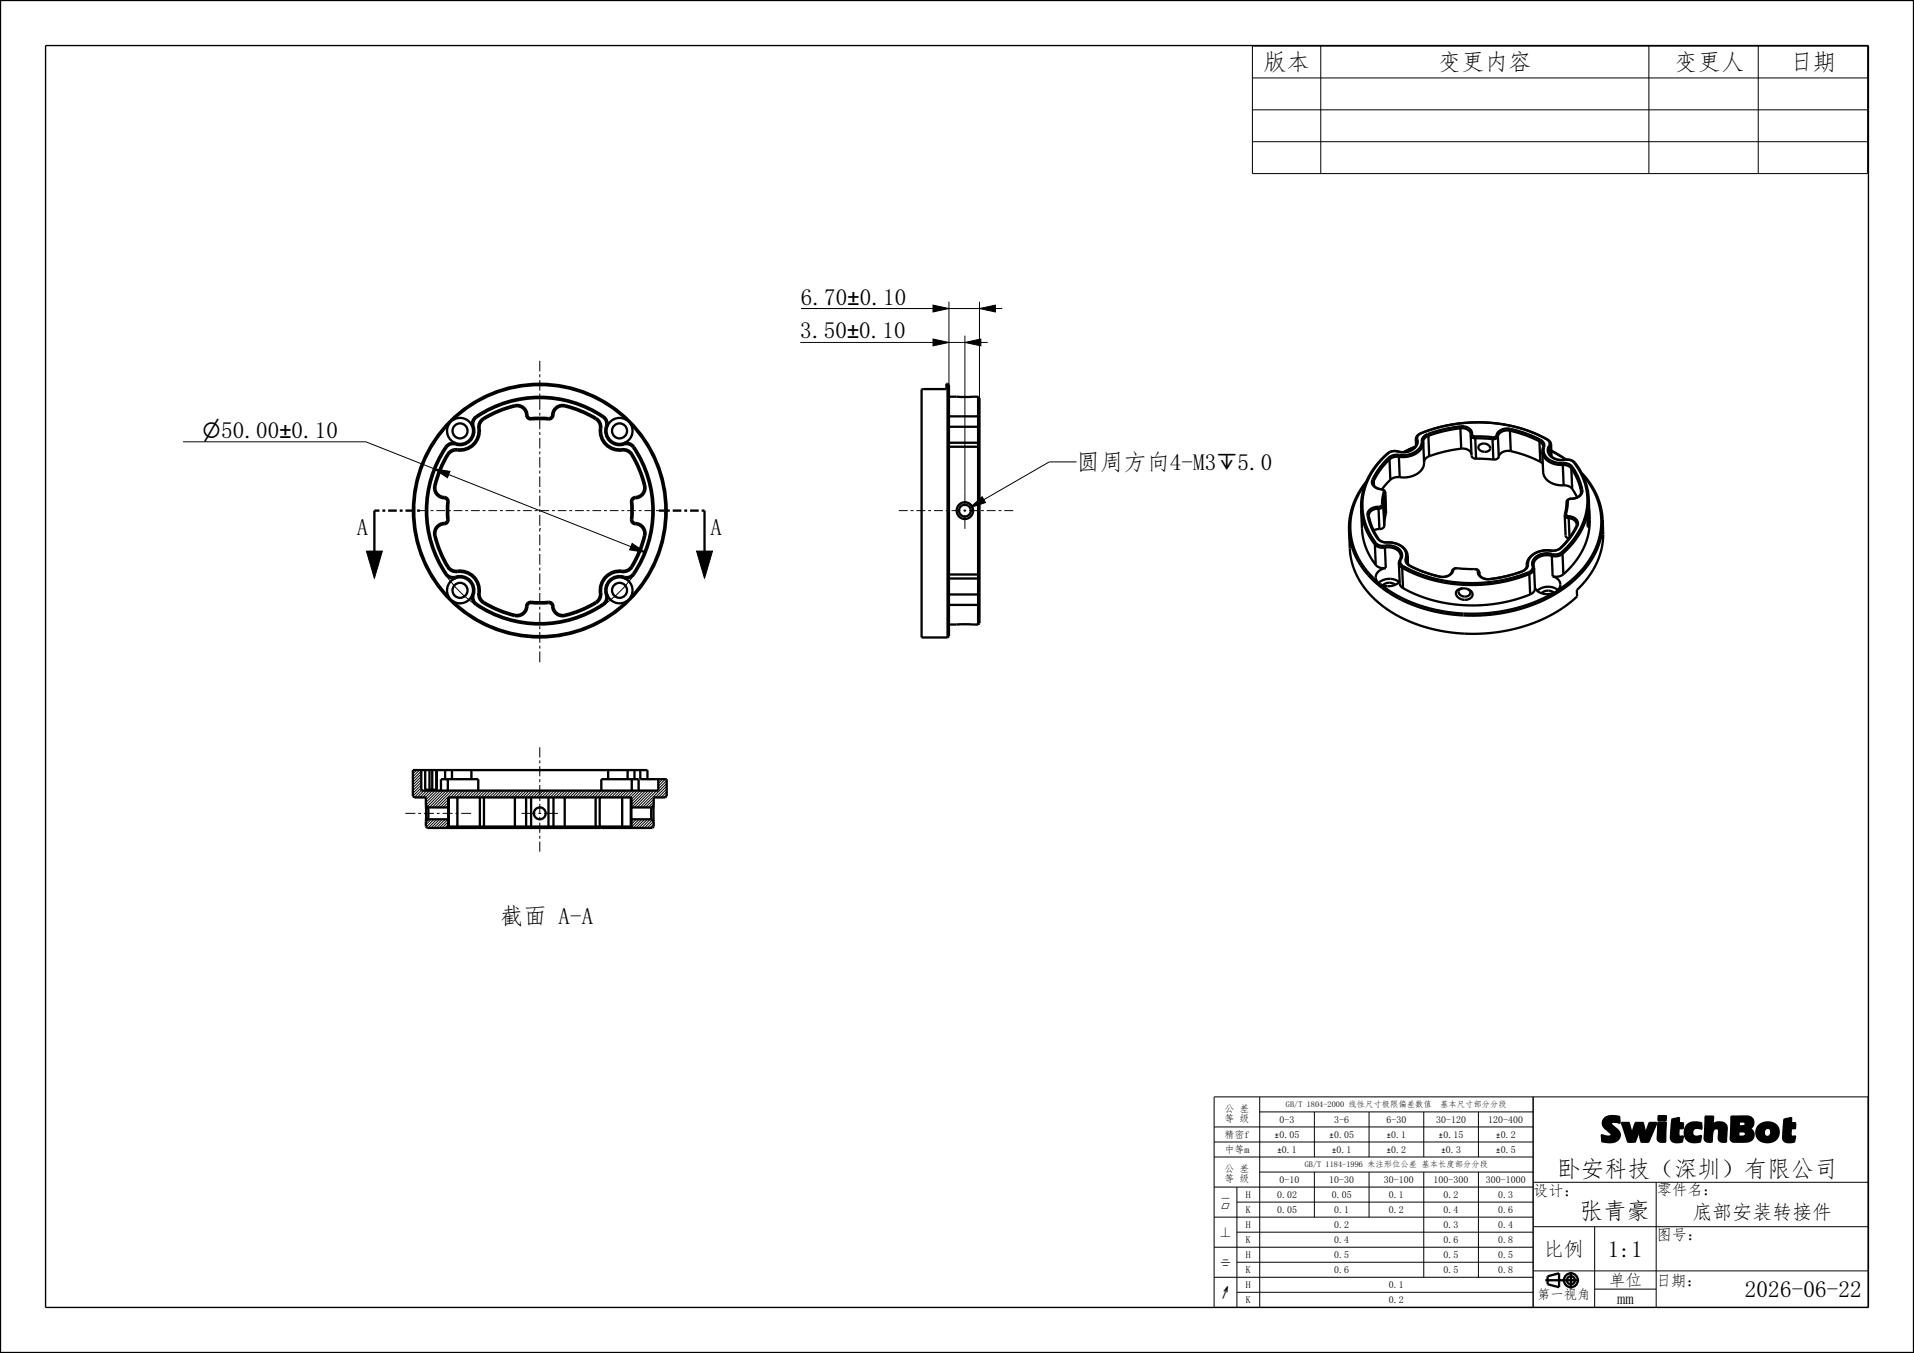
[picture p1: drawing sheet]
<svg xmlns="http://www.w3.org/2000/svg" width="420mm" height="297mm" viewBox="0 0 420 297" stroke-linecap="round" stroke-linejoin="round" font-family="sans-serif">
<g fill="#000">
<path d="M204.7 74.4l3.5 .8-3.5 .7zM204.7 67l3.5 .7-3.5 .8zM211.7 75.2l3.5-.8v1.5zM214.9 67.7l3.5-.7v1.5zM95.2 102.9l3.5 .6-.5 1.4zM212.9 111.4l2.6-2.4 .8 1.3zM80.4 121h3.5l-1.7 6zM138.7 119.3l3 2-3.5-.6zM152.8 121h3.5l-1.7 6zM351.5 249.2l.6 .2-.6 .1zM351.5 249.5l.6-.1 .6 .1-1.2 .1zM351.5 249.6h3.9l-.1 .2-3.7 .1z"/>
<path d="M351.7 246.7l1.8-.1v.2l-1.7 .1zM351.7 246.5l2.1-.2-.3 .3-1.8 .1zM351.8 246.9l1.7-.1 .1 .1-1.7 .2zM351.9 247.1l1.7-.2 .2 .3-1.9 .1zM352.5 245.3a4.3 4.3 0 0 1 2.8-.2zM351.7 246.3l2.5-.1-2.5 .3zM351.9 247.3l1.9-.1 .5 .3-2 .2zM352.3 250.6h2l-1 .1zM354.2 246.2h1.2v.2zM352.3 247.7l2-.2 .3 .3-2 .2zM351.6 250.5l3.2-.2-.5 .3h-2zM352.6 248l2-.2 .3 .2-1.5 .7z"/>
<path d="M351.6 249.9l3.7-.1-.5 .5-3.2 .2zM352.1 245.6l.4-.3 2.8-.1v.3zM353.4 248.7l1.5-.7 .5 .8v.8l-2.3-.1 .5-.2 .1-.3zM352.1 245.6l3.2-.1v.2l-3.4 .1zM351.9 245.8l3.4-.1 .1 .2-3.6 .2zM351.8 246.1l3.6-.2v.3l-3.7 .1zM355.9 246.5h.5zM355.9 246.5h1.5zM356.7 246.5h.7zM355.9 246.5h1.5l.6 2.1-1.3 .3zM357.3 250.6h.8zM356.7 248.9l1.3-.3 .1 .3h1.3l-.6 1.7h-1.5z"/>
<path d="M358.9 246.5h.5zM358.1 248.8l1.5-.5-.2 .6zM358.9 246.5h1.6l-2.2 1.7zM359.9 246.5h.6zM358.3 248.2l2.2-1.7 .5 2.3h-1.2l-.2-.5-1.5 .5zM360.2 250.6h.7zM360.2 250.6h1.5zM359.8 248.8h1.3zM359.8 248.9l1.3-.1 .9 1.2-.3 .6h-1.5zM362 246.5h.4zM362 246.5h1.4l-2.1 2zM362.8 246.5h.6z"/>
<path d="M361.3 248.5l2.1-2-1.4 3.5-.9-1.2zM363.9 246.5h.4zM364 245h.5zM364 246h.5zM363.9 246.5h.7zM364 246h.8zM363.9 246.5h.8zM364 245h.8zM364.4 250.6h1zM364.3 250.6h1.1zM363.9 247.9l1.6-.2-.1 2.9h-1.1l-.5-.4zM363.9 246.5h1.7l-1.7 .2z"/>
<path d="M363.9 245.9l1.6-.1v.2zM364 245l1.6 .1zM363.9 245.7h1.6l-1.6 .2zM363.9 246.7l1.7-.2-.1 1.2-1.6 .2zM364 245.2h1.6l-.1 .5h-1.6zM364 245.2l1.6-.1zM363.9 245.1h1.7zM366.8 247.7h1.6l-.1 1.5-1.6 .3zM366.9 246.5l1.5-.2v.2zM366.8 247.7h1.6zM368.2 245.5l.2-.1zM368.2 245.5h.2z"/>
<path d="M366.9 245.7l1.5-.2v.8l-1.5 .2zM366.9 246.6h1.5l-1.6 1.1zM366.7 249.5l1.6-.3 .4 .3zM367.2 250.6h1.9l-.9 .1zM369 249.5h.2zM366.8 247.7l1.6-1.1h.9l-.1 1.1zM368.9 249.5h.4zM366.7 249.7l2.6-.2-.2 1.1h-1.9l-.4-.4zM369.7 248.6l1.6-.3v.4l-1.6 .3zM369.7 249l1.6-.3 .1 .3-1.6 .3zM369.7 248.1l1.8-.2-.2 .4-1.6 .3zM369.8 249.3l1.6-.3 .2 .3-1.7 .3z"/>
<path d="M369.8 247.9l2-.2-.3 .2-1.8 .2zM371.5 246.4h1zM369.9 247.6l3.4-.2 .1 .3-1.1-.1-2.5 .3zM370.9 246.6l.6-.2 1.8 .1zM371 250.6h2l-1.2 .1zM370 249.9l3.2-.2-.2 .9h-2l-.7-.3zM372.9 249.4h.3zM369.9 249.6l1.7-.3 .6 .2 1-.1v.3l-3.2 .2zM370.6 246.7l.3-.1h2.4zM370.4 246.9l.2-.2 2.7-.1v.1zM370.4 246.9l2.9-.2v.2l-3.1 .2zM370.2 247.1l3.1-.2v.2l-3.3 .2z"/>
<path d="M370 247.3l3.3-.2v.3l-3.4 .2zM374.3 245.1h.5zM374.3 245.1h.8zM374.8 250.6h.8zM374.7 250.6h.9zM374.1 249.6l1.6-.5-.1 1.5h-.9a.8 .8 0 0 1-.6-1zM374.1 248.8l2.1-1.1a1.46 1.46 0 0 0-.5 1.4l-1.6 .5zM374.2 246.4l1.6-.3v.4l-1.6 .5zM374.3 245.1h1.6zM374.3 245.1h1.6l-.1 1-1.6 .3zM374.2 247.7h2.5l-2.6 1.1zM374.2 247.7l4.6-.6 .1 .5v.3l-1.7 .1-.4-.3z"/>
<path d="M374.2 247l1.6-.5v.4a2.06 2.06 0 0 1 3 .2l-4.6 .6zM377.9 250.6h.8zM377.8 250.6h.9zM377.7 250.6h1.1zM377.2 248l1.7-.1-.1 2.7h-1.1l-.4-.4zM380 245.1h.5zM380 245.1h.8zM379.9 248.6l1.6-.3-.1 1.2-1.6 .1zM379.9 248.6l3.9-.8 .6 .3 .3 .5h-1.6l-.3-.2-.4-.1zM379.9 246.5l1.7-.3-.1 1-1.6 .1zM381.6 246.2l3-.4 .1 .9-.2 .6h-2.4l.3-.1a.56 .56 0 0 0 .7-.5 .56 .56 0 0 0-.8-.5zM379.9 247.3h4.6l-4.6 .5z"/>
<path d="M379.8 249.6l1.6-.1 3.3 .1-4.9 .2zM380 245.1l3.9 .1-4 .1zM379.9 247.8l4.5-.4-.6 .4-3.9 .8zM380 250.4h4a7.9 7.9 0 0 1-3.5 .2zM379.9 245.3l4-.1 .3 .1-4.3 .2zM379.9 245.5l4.3-.2 .2 .2-4.5 .1zM379.9 245.6l4.5-.1 .2 .3-4.7 .7zM379.8 249.8l4.9-.2-.7 .8h-4zM383.1 248.6h1.6v1l-2.4-.1a.64 .64 0 0 0 .7-.2 .64 .64 0 0 0 .1-.7zM385.4 249l1.6-.4 .1 .4-1.6 .3zM385.4 248.4l1.7-.3-.1 .5-1.6 .4zM385.5 249.3l1.6-.3 .2 .3-1.7 .2z"/>
<path d="M385.5 248.1l1.8-.3-.2 .3-1.7 .3zM385.6 249.5l1.7-.2 .2 .2-1.8 .2zM385.6 247.8l2.2-.2-2.3 .5zM386.9 246.6l.8-.2 1 .1zM385.7 249.7l4.5-.4-.5 .7-.8 .6h-2.1l-.5-.3zM387.2 250.7l1.5-.1zM386.8 250.6h2.1zM386.1 247l.8-.4 1.8-.1a2.05 2.05 0 0 1 1.5 2.8l-2.3 .3a1.02 1.02 0 0 0 .8-1.1 1.02 1.02 0 0 0-.9-.9l-2.2 .2zM391.4 247.7h1.6l-.1 1.5-1.6 .3zM391.5 246.5l1.5-.2v.2zM391.4 247.7h1.6zM392.8 245.5l.2-.1z"/>
<path d="M392.8 245.5h.2zM391.6 245.7l1.4-.2v.8l-1.5 .2zM391.5 246.6h1.6l-1.7 1.1zM391.3 249.5l1.6-.3 .4 .3zM391.8 250.6h1.9l-.9 .1zM393.6 249.5h.3zM391.4 247.7l1.7-1.1h.8v1.1zM393.5 249.5h.4zM391.3 249.7l2.6-.2-.2 1.1h-1.9l-.4-.4z"/>
</g>
<g fill="none" stroke="#000" stroke-width=".22">
<path d="M274.8 10.1h135v28h-135zM274.8 17.1h135M289.8 10.1v28M361.8 10.1v28M385.8 10.1v28M274.8 24.1h135M274.8 31.1h135M118.4 79.2v2.3M175.6 75.2h29.1M175.8 67.7h28.9M204.7 74.4l3.5 .8-3.5 .7zM204.7 67l3.5 .7-3.5 .8z"/>
<path d="M208.2 66.2v18.3M208.2 75.2h3.5M208.2 67.7h6.7M211.7 75.2l3.5-.8v1.5zM211.7 73.7v37.4M214.9 67.7l3.5-.7v1.5zM214.9 66.2v21.2M215.2 75.2h1.5M218.4 67.7h1.5M40.2 97h40.1l14.9 5.9M118.4 82.2v.6M118.4 83.4v2.3"/>
<path d="M118.4 86.4v.6M118.4 87.7v2.3M118.4 90.6v.6M118.4 91.9v2.3M118.4 94.8v.7M118.4 96.1v2.3M118.4 99.1v.6M95.2 102.9l3.5 .6-.5 1.4zM98.5 104.2l39.9 15.8M118.4 116.1h.1M118.4 100.3v2.4M118.4 103.3v.6"/>
<path d="M118.4 104.6v2.3M118.4 107.5v.7M118.4 108.8v2.3M118.4 111.8v.6M118.4 113v2.4M118.4 116.1v.6M118.4 117.3v2.4M138.7 119.3l3 2-3.5-.6zM197.2 112.1h2M199.8 112.1h.7M201.1 112.1h1.9M203.7 112.1h.6"/>
<path d="M204.9 112.1h2M207.5 112.1h.7M208.8 112.1h2M211.4 112.1h.6M211.7 111.8v.6M211.7 113v3.1M212.7 112.1h1.9M212.9 111.4l2.6-2.4 .8 1.3zM215.3 112.1h.6M216.5 112.1h2M219.1 112.1h.6M220.4 112.1h1.9"/>
<path d="M236.2 101.4h-6l-14.3 8.3M80.4 121h3.5l-1.7 6zM97.8 126.1a25 25 0 0 0 6.6 6.7M118.4 120.3v.7M118.4 121.6v2.4M118.4 124.6v.6M118.4 125.9v2.4M118.4 128.9v.6M118.4 130.2v2.3M118.4 133.2v.6M118.4 134.4v2.4M118.4 137.5v.6"/>
<path d="M118.4 138.7v2.4M139.1 126.1a25 25 0 0 1-6.6 6.7M152.8 121h3.5l-1.7 6zM118.4 141.7v.7M118.4 143v2.4M88.9 178.5h2.2M90.8 169l-.2 .3M91.4 169l-.8 .9M91.8 178.5h.6M92.1 169l-1.5 1.5M92.4 169.3l-1.8 1.8M92.4 169.9l-1.8 1.8"/>
<path d="M92.4 170.5l-1.8 1.8M92.4 171.1l-1.8 1.8M92.4 171.7l-1.8 1.8M92.4 172.3l-1.8 1.9M92.4 172.9l-1.8 1.9M92.4 173.5l-1.5 1.5M93 173.5l-1.5 1.5M93 178.5h2.2M93.6 173.5l-1.5 1.5M94 179.8l-.6 .6M94.2 173.5l-1.5 1.5M94.6 179.8l-1.2 1.2"/>
<path d="M94.9 173.5l-1.5 1.5M95.2 179.8l-1.7 1.7M95.5 173.5l-2.1 2.1M95.9 179.8l-1.9 1.9M95.9 178.5h.6M96.1 173.5l-2.7 2.7M96.5 179.8l-1.9 1.9M96.7 173.5l-3.2 3.3M97.1 179.8l-1.9 1.9M97.1 178.5h2.2M97.3 173.5l-3.5 3.6M97.7 179.8l-1.9 1.9"/>
<path d="M97.9 173.5l-3.7 3.7M98.3 179.8l-1.9 1.9M98.3 175.5l-1.7 1.7M98.3 176.1l-1.1 1.1M98.3 176.7l-.5 .5M98.5 173.5l-3.7 3.7M99.1 173.5l-3.7 3.7M99.7 173.5l-3.7 3.7M99.9 178.5h.7M100.3 173.5l-1.5 1.5M100.9 173.5l-1.5 1.5M101.2 178.5h2.2"/>
<path d="M101.5 173.5l-1.5 1.5M102.2 173.5l-1.5 1.5M102.8 173.5l-1.5 1.5M103.4 173.5l-1.5 1.5M104 173.5l-1.5 1.5M104.6 173.5l-1.5 1.5M105.2 173.5l-1.5 1.5M105.8 173.5l-1.5 1.5M106.4 173.5l-1.5 1.5M107 173.5l-1.5 1.5M107.6 173.5l-1.5 1.5M108.2 173.5l-1.5 1.5"/>
<path d="M108.8 173.5l-1.5 1.5M109.5 173.5l-1.5 1.5M110.1 173.5l-1.5 1.5M110.7 173.5l-1.5 1.5M111.3 173.5l-1.5 1.5M111.9 173.5l-1.5 1.5M112.5 173.5l-1.5 1.5M113.1 173.5l-1.5 1.5M113.7 173.5l-1.5 1.5M114.3 173.5l-1.5 1.5M114.4 178.5h3.1M114.9 173.5l-1.5 1.5"/>
<path d="M115.5 173.5l-1.5 1.5M116.1 173.5l-1.5 1.5M116.7 173.5l-1.5 1.5M117.4 173.5l-1.5 1.5M118 173.5l-1.5 1.5M118.1 178.5h.7M118.4 164v2.3M118.4 166.9v.6M118.4 168.2v2.2M118.4 171.1v.6M118.4 172.3v2.3M118.4 175.2v.6"/>
<path d="M118.4 176.5v2.2M118.4 179.3v.7M118.6 173.5l-1.5 1.5M119.2 173.5l-1.5 1.5M119.4 178.5h3M119.8 173.5l-1.5 1.5M120.4 173.5l-1.5 1.5M121 173.5l-1.5 1.5M121.6 173.5l-1.5 1.5M122.2 173.5l-1.5 1.5M122.8 173.5l-1.5 1.5M123.4 173.5l-1.5 1.5"/>
<path d="M124 173.5l-1.5 1.5M124.7 173.5l-1.5 1.5M125.3 173.5l-1.5 1.5M125.9 173.5l-1.5 1.5M126.5 173.5l-1.5 1.5M127.1 173.5l-1.5 1.5M127.7 173.5l-1.5 1.5M128.3 173.5l-1.5 1.5M128.9 173.5l-1.5 1.5M129.5 173.5l-1.5 1.5M130.1 173.5l-1.5 1.5M130.7 173.5l-1.5 1.5"/>
<path d="M131.3 173.5l-1.5 1.5M132 173.5l-1.5 1.5M132.6 173.5l-1.5 1.5M133.2 173.5l-1.5 1.5M133.8 173.5l-1.5 1.5M134.4 173.5l-1.5 1.5M135 173.5l-1.5 1.5M135.6 173.5l-1.5 1.5M136.2 173.5l-1.5 1.5M136.8 173.5l-1.5 1.5M137.4 173.5l-1.5 1.5M138 173.5l-1.5 1.5"/>
<path d="M138.6 173.5l-1.5 1.5M139 179.8l-.5 .5M139.3 173.5l-1.5 1.5M139.6 179.8l-1.1 1.1M139.9 173.5l-1.5 1.5M140.2 179.8l-1.6 1.7M140.5 173.5l-2 2M140.9 179.8l-1.9 1.9M141.1 173.5l-2.6 2.6M141.5 179.8l-1.9 1.9M141.7 173.5l-3.2 3.2M142.1 179.8l-1.9 1.9"/>
<path d="M142.3 173.5l-3.7 3.7M142.7 179.8l-1.9 1.9M142.9 173.5l-3.7 3.7M143.4 175.4l-1.8 1.8M143.4 176l-1.2 1.2M143.4 176.6l-.6 .6M143.5 173.5l-3.7 3.7M144.1 173.5l-3.7 3.7M144.8 171l-.4 .4M145.4 171l-1 1M146 171l-1.6 1.6M146.3 171.4l-1.9 1.8"/>
<path d="M146.3 172l-5.3 5.2M146.3 172.6l-2.5 2.4M146.3 173.2l-1.9 1.8M146.3 173.8l-1.3 1.2M146.3 174.4l-.6 .6M98.3 180.4l-1.3 1.3M98.3 181l-.7 .7M118.4 180.6v2.2M118.4 183.5v.6M118.4 184.7v2.3M143.1 180l-1.7 1.7M143.4 180.3l-1.4 1.4"/>
<path d="M143.4 180.9l-.8 .8M266.4 240.8h143.5v46.2h-143.5zM266.4 247.4h70M266.4 250.7h70M266.4 254h70M276.4 244.1h60M276.4 257.3h60M276.4 240.8v46.2M288.4 244.1v9.9M288.4 257.3v9.9M300.4 244.1v9.9M300.4 257.3v9.9"/>
<path d="M312.4 244.1v9.9M312.4 257.3v23.1M324.4 244.1v9.9M324.4 257.3v23.1M336.4 240.8v46.2M336.4 259.5h73.5M351.5 249.2l.6 .2-.6 .1zM351.5 249.5l.6-.1 .6 .1-1.2 .1zM351.5 249.6h3.9l-.1 .2-3.7 .1zM351.6 249.9l3.7-.1-.5 .5-3.2 .2zM351.6 250.5l3.2-.2-.5 .3h-2zM351.7 246.5l2.1-.2-.3 .3-1.8 .1z"/>
<path d="M351.7 246.7l1.8-.1v.2l-1.7 .1zM351.7 246.3l2.5-.1-2.5 .3zM351.8 246.9l1.7-.1 .1 .1-1.7 .2zM351.8 246.1l3.6-.2v.3l-3.7 .1zM351.9 247.1l1.7-.2 .2 .3-1.9 .1zM351.9 245.8l3.4-.1 .1 .2-3.6 .2zM351.9 247.3l1.9-.1 .5 .3-2 .2zM352.1 245.6l.4-.3 2.8-.1v.3zM352.1 245.6l3.2-.1v.2l-3.4 .1zM352.3 250.6h2l-1 .1zM352.3 247.7l2-.2 .3 .3-2 .2zM352.5 245.3a4.3 4.3 0 0 1 2.8-.2z"/>
<path d="M352.6 248l2-.2 .3 .2-1.5 .7zM353.4 248.7l1.5-.7 .5 .8v.8l-2.3-.1 .5-.2 .1-.3zM354.2 246.2h1.2v.2zM355.4 246.4h.1M355.9 246.5h1.5l.6 2.1-1.3 .3zM355.9 246.5h1.5zM355.9 246.5h.5zM356.7 246.5h.7zM356.7 248.9l1.3-.3 .1 .3h1.3l-.6 1.7h-1.5zM357.3 250.6h.8zM358.1 248.8l1.5-.5-.2 .6zM358.3 248.2l2.2-1.7 .5 2.3h-1.2l-.2-.5-1.5 .5z"/>
<path d="M358.9 246.5h1.6l-2.2 1.7zM358.9 246.5h.5zM359.8 248.8h1.3zM359.8 248.9l1.3-.1 .9 1.2-.3 .6h-1.5zM359.9 246.5h.6zM360.2 250.6h1.5zM360.2 250.6h.7zM361.3 248.5l2.1-2-1.4 3.5-.9-1.2zM361.7 250.6h.1M362 246.5h1.4l-2.1 2zM362 246.5h.4zM362.8 246.5h.6z"/>
<path d="M363.4 259.5v27.5M363.9 247.9l1.6-.2-.1 2.9h-1.1l-.5-.4zM363.9 246.7l1.7-.2-.1 1.2-1.6 .2zM363.9 246.5h1.7l-1.7 .2zM363.9 246.5h.7zM363.9 246.5h.8zM363.9 246.5h.4zM363.9 245.9l1.6-.1v.2zM363.9 245.7h1.6l-1.6 .2zM363.9 245.1h1.7zM364 245.2l1.6-.1zM364 245.2h1.6l-.1 .5h-1.6z"/>
<path d="M364 246h.8zM364 246h.5zM364 245l1.6 .1zM364 245h.5zM364 245h.8zM364.3 250.6h1.1zM364.4 250.6h1zM365.5 246h.1M366.7 249.7l2.6-.2-.2 1.1h-1.9l-.4-.4zM366.7 249.6h2M366.7 249.5h2l-2 .2zM366.7 249.5l1.6-.3 .4 .3z"/>
<path d="M366.8 247.7l1.6-1.1h.9l-.1 1.1zM366.8 247.7h1.6l-.1 1.5-1.6 .3zM366.8 247.7h1.6zM366.9 246.6h1.5l-1.6 1.1zM366.9 246.5l1.5-.2v.2zM366.9 245.7l1.5-.2v.8l-1.5 .2zM367.2 250.6h1.9l-.9 .1zM368.2 245.5h.2zM368.2 245.5l.2-.1zM368.4 245.4h.1M368.9 249.5h.4zM369 249.5h.2z"/>
<path d="M369.7 248.6l1.6-.3v.4l-1.6 .3zM369.7 249l1.6-.3 .1 .3-1.6 .3zM369.7 248.1l1.8-.2-.2 .4-1.6 .3zM369.8 249.3l1.6-.3 .2 .3-1.7 .3zM369.8 247.9l2-.2-.3 .2-1.8 .2zM369.9 249.6l1.7-.3 .6 .2 1-.1v.3l-3.2 .2zM369.9 247.6l3.4-.2 .1 .3-1.1-.1-2.5 .3zM370 249.9l3.2-.2-.2 .9h-2l-.7-.3zM370 247.3l3.3-.2v.3l-3.4 .2zM370.2 247.1l3.1-.2v.2l-3.3 .2zM370.4 246.9l2.9-.2v.2l-3.1 .2zM370.4 246.9l.2-.2 2.7-.1v.1z"/>
<path d="M370.6 246.7l.3-.1h2.4zM370.9 246.6l.6-.2 1.8 .1zM371 250.6h2l-1.2 .1zM371.5 246.4h1zM372.9 249.4h.3zM373.2 249.4h.1M373.3 247.7h.1M374.1 249.6l1.6-.5-.1 1.5h-.9a.8 .8 0 0 1-.6-1zM374.1 248.8l2.1-1.1a1.46 1.46 0 0 0-.5 1.4l-1.6 .5zM374.2 247.7l4.6-.6 .1 .5v.3l-1.7 .1-.4-.3zM374.2 247.7h2.5l-2.6 1.1zM374.2 247l1.6-.5v.4a2.06 2.06 0 0 1 3 .2l-4.6 .6z"/>
<path d="M374.2 246.4l1.6-.3v.4l-1.6 .5zM374.3 245.1h1.6l-.1 1-1.6 .3zM374.3 245.1h1.6zM374.3 245.1h.5zM374.3 245.1h.8zM374.7 250.6h.9zM374.8 250.6h.8zM375.6 250.6h.1M377.2 248l1.7-.1-.1 2.7h-1.1l-.4-.4zM377.7 250.6h1.1zM377.8 250.6h.9zM377.9 250.6h.8z"/>
<path d="M378.7 250.6h.1M379.8 249.8l4.9-.2-.7 .8h-4zM379.8 249.6l1.6-.1 3.3 .1-4.9 .2zM379.9 248.6l3.9-.8 .6 .3 .3 .5h-1.6l-.3-.2-.4-.1zM379.9 248.6l1.6-.3-.1 1.2-1.6 .1zM379.9 247.8l4.5-.4-.6 .4-3.9 .8zM379.9 247.3h4.6l-4.6 .5zM379.9 246.5l1.7-.3-.1 1-1.6 .1zM379.9 245.3l4-.1 .3 .1-4.3 .2zM379.9 245.5l4.3-.2 .2 .2-4.5 .1zM379.9 245.6l4.5-.1 .2 .3-4.7 .7zM380 245.1l3.9 .1-4 .1z"/>
<path d="M380 245.1h.8zM380 245.1h.5zM380 250.4h4a7.9 7.9 0 0 1-3.5 .2zM381.6 246.2l3-.4 .1 .9-.2 .6h-2.4l.3-.1a.56 .56 0 0 0 .7-.5 .56 .56 0 0 0-.8-.5zM383.1 248.6h1.6v1l-2.4-.1a.64 .64 0 0 0 .7-.2 .64 .64 0 0 0 .1-.7zM385.4 248.4l1.7-.3-.1 .5-1.6 .4zM385.4 249l1.6-.4 .1 .4-1.6 .3zM385.5 248.1l1.8-.3-.2 .3-1.7 .3zM385.5 249.3l1.6-.3 .2 .3-1.7 .2zM385.6 247.8l2.2-.2-2.3 .5zM385.6 249.5l1.7-.2 .2 .2-1.8 .2zM385.7 249.7l4.5-.4-.5 .7-.8 .6h-2.1l-.5-.3z"/>
<path d="M386.1 247l.8-.4 1.8-.1a2.05 2.05 0 0 1 1.5 2.8l-2.3 .3a1.02 1.02 0 0 0 .8-1.1 1.02 1.02 0 0 0-.9-.9l-2.2 .2zM386.8 250.6h2.1zM386.9 246.6l.8-.2 1 .1zM387.2 250.7l1.5-.1zM391.3 249.7l2.6-.2-.2 1.1h-1.9l-.4-.4zM391.3 249.6h2M391.3 249.5h2l-2 .2zM391.3 249.5l1.6-.3 .4 .3zM391.4 247.7l1.7-1.1h.8v1.1zM391.4 247.7h1.6l-.1 1.5-1.6 .3zM391.4 247.7h1.6zM391.5 246.6h1.6l-1.7 1.1z"/>
<path d="M391.5 246.5l1.5-.2v.2zM391.6 245.7l1.4-.2v.8l-1.5 .2zM391.8 250.6h1.9l-.9 .1zM392.8 245.5h.2zM392.8 245.5l.2-.1zM393 245.4h.1M393.5 249.5h.4zM393.6 249.5h.3zM266.4 260.6h70M266.4 267.2h70M266.4 273.8h70M271.4 263.9h65"/>
<path d="M271.4 270.5h65M271.4 277.1h65M271.4 260.6v26.4M336.4 269.3h73.5M336.4 279h73.5M349.9 269.3v17.7M266.4 280.4h70M271.4 283.7h65M349.9 283h13.5"/>
</g>
<g fill="none" stroke="#000" stroke-width=".51">
<path d="M0 0h420v297h-420zM97.8 98.1a25 25 0 0 0 0 28M97.8 98.1l.2 .1M98 98.2a24.7 24.7 0 0 0 0 27.7M98.1 99.7a23.8 23.8 0 0 0-2.8 6.9M98.1 99.7l.3 .1M98.4 99.8a23.5 23.5 0 0 0-2.8 6.8M98.6 93a27.5 27.5 0 0 0 0 38.2M99.4 92.2a27.5 27.5 0 0 1 38.1 0M99.9 97.6l.1-.3a2 2 0 0 0-2.2 .8M99.9 97.6a1.7 1.7 0 0 0-1.9 .6M100.4 98.9a2 2 0 0 0-2 .9"/>
<path d="M100.4 98.6a2.3 2.3 0 0 0-2.3 1.1M100.4 98.6v.3M103.9 93.6a3.1 3.1 0 0 1-.7 3.2 3.1 3.1 0 0 1-3.3 .8M104.4 91.4a2 2 0 0 0-.7 2.3l.2-.1M104.4 91.4a25 25 0 0 1 28.1 0M104.4 91.4l.2 .2M104.6 91.6a1.7 1.7 0 0 0-.7 2M104.6 91.6a24.7 24.7 0 0 1 27.7 0M105 94a4 4 0 0 1-4.6 4.6M105.3 94a4.4 4.4 0 0 1-4.9 4.9M105.3 94h-.3M106 91.8a2.3 2.3 0 0 0-1 2.2"/>
<path d="M106 91.8l.2 .2M106.2 92a2 2 0 0 0-.9 2M112.9 88.9a2.3 2.3 0 0 1 2.8 2.2M112.9 88.9a23.8 23.8 0 0 0-6.9 2.9M112.9 88.9l.1 .3M113 89.2a2 2 0 0 1 2.4 1.9M113 89.2a23.5 23.5 0 0 0-6.8 2.8M115.4 91.1l.4 .7 .7 .3M115.7 91.1l.3 .5 .5 .2M115.7 91.1h-.3M116.5 91.8h3.9M116.5 91.8v.3"/>
<path d="M116.5 92.1h3.9M120.4 91.8v.3M121.2 91.1l-.3 .5-.5 .2M121.2 91.1h.3M121.5 91.1l-.4 .7-.7 .3M123.9 89.2a23.5 23.5 0 0 1 6.8 2.8M123.9 89.2a2 2 0 0 0-2.4 1.9M124 88.9a23.8 23.8 0 0 1 6.9 2.9M124 88.9a2.3 2.3 0 0 0-2.8 2.2M124 88.9l-.1 .3M130.7 92a2 2 0 0 1 .9 2M130.9 91.8a2.3 2.3 0 0 1 1 2.2"/>
<path d="M130.9 91.8l-.2 .2M131.6 94a4.4 4.4 0 0 0 4.9 4.9M131.6 94h.3M131.9 94a4.1 4.1 0 0 0 4.6 4.6M132.3 91.6a1.7 1.7 0 0 1 .7 2M132.5 91.4a2 2 0 0 1 .7 2.3l-.2-.1M132.5 91.4l-.2 .2M133 93.6a3.1 3.1 0 0 0 .7 3.2 3.1 3.1 0 0 0 3.3 .8M136.5 98.6a2.3 2.3 0 0 1 2.3 1.1M136.5 98.6v.3M136.5 98.9a2 2 0 0 1 2 .9M137 97.6l-.1-.3a2 2 0 0 1 2.2 .8"/>
<path d="M137 97.6a1.7 1.7 0 0 1 1.9 .6M138.3 93a27.5 27.5 0 0 1 0 38.2M138.5 99.8a23.5 23.5 0 0 1 2.8 6.8M138.8 99.7a23.8 23.8 0 0 1 2.8 6.9M138.8 99.7l-.3 .1M138.9 98.2a24.7 24.7 0 0 1 0 27.7M139.1 98.1a25 25 0 0 1 0 28M139.1 98.1l-.2 .1M207.9 84.2h-.2v1.2h-5l-.5 .2v54.3h5.7M207.9 84.2v55.7M207.9 84.2l.3 .3v55.1l-.3 .3M208.2 87.1h6.4"/>
<path d="M208.2 92.2v.8M208.2 98.1h6.4l.3 .1M208.2 97.2h6.4l.3 .3M208.2 91.4h6.4l.3 .2M214.6 87.1v50M214.6 87.1l.3 .3v49.4l-.3 .3M214.9 93.6l-6.7 .1M304.4 99.5a15.2 15.2 0 0 0-5.7 12.1M304.7 99.5a14.9 14.9 0 0 0-5.6 13.1M304.7 99.5h-.3M306.7 99.1h.1M306.7 99.1l-1.1-.1-.9 .5"/>
<path d="M306.8 99.1l-1.3-.1-1.1 .5M307 99.9h-1.3l-1 .6M307 99.9v.4M310.4 98.1l-2.3 1.1M310.4 98.1l-2.4 1.1M310.7 96.4l.1 .7a2.85 2.85 0 0 1-3.7 2.1l-.3-.1M310.7 96.4v1.2M311 96.5a2.45 2.45 0 0 1-2.5 2.7l-1.7-.1M311 96.5l-.3 .2 .1 .7M311.7 95.1l-.7 .6-.3 .7M311.7 95.1a33.2 33.2 0 0 1 27.9 1.4M311.9 95.1l-.8 .6-.1 .8"/>
<path d="M311.9 95.1a32.8 32.8 0 0 1 27.5 1.4M311.9 95.1h-.2M312 96.8a3.4 3.4 0 0 1-3.5 3.1h-1.5M312 96.8l.3 .2M312.3 97l.2 4.5a3.7 3.7 0 0 1-3.7 3.3l-1.7-.1M312.3 97a3.7 3.7 0 0 1-3.7 3.3h-1.6M313.3 95.3l-1 .6-.3 .9M313.3 95.3l.1 .4M313.4 95.7l-.8 .5-.3 .8M313.4 95.7l.2 4.4M320.4 93.6a2.04 2.04 0 0 1 2.6 1.7M320.4 93.6l-3.6 .6-3.5 1.1"/>
<path d="M320.4 93.6l.1 .4M320.5 94l-3.6 .6-3.5 1.1M320.5 94a1.75 1.75 0 0 1 2.2 1.5M320.5 94l.1 4.5M320.6 98.5a1.93 1.93 0 0 1 2.3 1.2M320.6 98.5l-3.5 .6-3.5 1M322.7 95.5l.2 4.6 .3 .4 .7 .2M322.7 95.5l.3 .5 .7 .2M323 95.3l.2 .3 .5 .2M323 95.3l-.3 .2M323.7 95.8l3.9 .2M323.7 95.8v.4"/>
<path d="M323.7 96.2l3.8 .2M323.7 96.2l.2 4.5M324.6 97.7a1.35 1.35 0 0 1 1.5-.3 1.35 1.35 0 0 1 .8 1.2 1.45 1.45 0 0 1-1.4 .6 1.45 1.45 0 0 1-1.1-1.1zM327.5 96.4l.2 4.5M327.6 96l-.1 .4M328.4 95.5l-.3 .4-.5 .1M328.4 95.5l.3 .3M328.7 95.8l-.4 .5-.8 .1M328.7 95.8l.2 4.4M331.3 94.5l3.3 1 3.2 1.4M331.3 94.5a2.09 2.09 0 0 0-2.6 1.3M331.3 94.5l.2 4.5"/>
<path d="M331.4 94.1l3.4 1 3.2 1.4M331.4 94.1a2.4 2.4 0 0 0-3 1.4M331.4 94.1l-.1 .4M331.5 99a2.09 2.09 0 0 0-2.6 1.2M331.5 99l3.3 1 3.2 1.4M337.8 96.9a1.18 1.18 0 0 1 .7 1.4M337.8 96.9l.2 4.5M338 96.5l.8 .7v1M338 96.5l-.2 .4M338.4 99.1a3.8 3.8 0 0 0 4.2 3l1.2 .1 1 .6M338.4 99.1l.2 4.5a3.8 3.8 0 0 0 4.2 2.9h.3M338.5 98.3l-.1 .8"/>
<path d="M338.8 98.2a2.78 2.78 0 0 0 2.6 3.3l1.5 .1M338.8 98.2l-.3 .1M339.4 96.5h.1a1.03 1.03 0 0 1 .4 1.4M339.4 96.5h.2M339.6 96.5l.6 .5 .2 .6M339.9 97.9a2.07 2.07 0 0 0 1.8 3h1.7M339.9 97.9l.3 .3M340.2 98.2a1.75 1.75 0 0 0 1.3 2.6l1 .2 .9-.1M340.2 98.2l.1 1.7M340.4 97.6l.1 2.6M340.4 97.6l-.2 .6M340.4 98.9l3.3 2"/>
<path d="M340.4 99l3.1 1.9M82.2 112.1v8.9M95.3 106.6a2.3 2.3 0 0 0 2.2 2.8M95.3 117.6a23.8 23.8 0 0 0 2.8 6.9M95.3 106.6h.3M95.6 106.6a2 2 0 0 0 1.9 2.5M95.6 117.6a23.5 23.5 0 0 0 2.8 6.7M95.6 117.6h-.3M97.5 114.8a2.3 2.3 0 0 0-2.2 2.8M97.5 109.4l.5 .2 .1 .6M97.5 114.8v.3M97.5 115.1a2 2 0 0 0-1.9 2.5"/>
<path d="M97.5 109.1l.7 .3 .2 .8M97.5 109.1v.3M98.1 114l-.1 .6-.5 .2M98.1 110.2v3.8M98.1 110.2h.3M98.4 114l-.2 .7-.7 .4M98.4 110.2v3.8M98.4 114h-.3M138.5 114l.2 .7 .7 .4M138.5 110.2v3.8M138.5 114h.3M138.8 114l.1 .6 .5 .2"/>
<path d="M138.8 110.2v3.8M138.8 110.2h-.3M139.4 115.1a2 2 0 0 1 1.9 2.5M139.4 109.1l-.7 .3-.2 .8M139.4 109.1v.3M139.4 114.8a2.3 2.3 0 0 1 2.2 2.8M139.4 109.4l-.5 .2-.1 .6M139.4 114.8v.3M141.3 117.6a23.5 23.5 0 0 1-2.8 6.7M141.3 106.6a2 2 0 0 1-1.9 2.5M141.3 117.6h.3M141.6 117.6a23.8 23.8 0 0 1-2.8 6.9"/>
<path d="M141.6 106.6a2.3 2.3 0 0 1-2.2 2.8M141.6 106.6h-.3M154.6 112.1v8.9M298.7 111.6l.2 4.5a13.8 13.8 0 0 0 3 7.9M298.7 111.6a13.8 13.8 0 0 0 3 7.9M299.1 112.6h.1M299.1 112.6a14 14 0 0 0 2.9 6.6M299.6 106.2a15.2 15.2 0 0 0 2.4 21.3l.2 .2M299.7 105.9a15.9 15.9 0 0 0-3.7 10.5M300.1 113.2l.8 2.5 1.3 2.5M300.1 113.2l.3 .1M300.4 113.3l.8 2.6 1.3 2.4"/>
<path d="M301.2 105.3a1.7 1.7 0 0 0 1.9 2.1M301.2 105.3l.3 .2M301.5 105.5a1.28 1.28 0 0 0 1.1 1.8l.5 .1M301.5 105.5v1M301.7 119.5l.9 .6 1.3 .1M301.7 119.5l.2 4.5M302 119.2l.7 .5 1.1 .1M302 119.2l-.3 .3M302.2 118.2h.1a2.34 2.34 0 0 0 2.2 .9 3.6 3.6 0 0 1 4.1 2.6l-.1 .8M302.2 118.2l.3 .1M302.5 111.7a1.75 1.75 0 0 0-2.1 1.6M302.5 111.7l.2 4.4"/>
<path d="M302.5 118.3l1 .7a8.1 8.1 0 0 1 4 .8l1 1 .4 1.2M302.5 111.2a2.03 2.03 0 0 0-2.4 2M302.5 111.2v.5M302.7 116.1l-1.3 .3M303.1 107.4l.4 .2 .1 .4M303.1 107.4l.6 .2 .3 .5M303.3 110.7l-.3 .4-.5 .1M303.3 110.7l.3 .2M303.6 110.9l-.4 .6-.7 .2M303.6 110.9l.2 4.5M303.6 108l-.3 2.7M303.6 108l.3 .2"/>
<path d="M303.8 115.4l-.4 .5-.7 .2M303.8 110.3l.1 .8-.2 1.8v-1.7zM303.8 119.8a2.95 2.95 0 0 1 3.9 2.1l-.3 .9M303.8 119.8l.1 .4M303.9 108.2l-.3 2.7M304 108.1l.1 4.6M304 108.1l-.1 .1M304.1 112.7l-.3 2.7M304.1 112.5v.2M304.7 100.5l-2 2.3-1.5 2.5M304.7 100.5l.2 .3M304.9 100.8l-2 2.3-1.4 2.4"/>
<path d="M304.9 100.8l.2 4.5M305.1 105.3l-1.9 2.1M307 100.3h-1.2l-.9 .5M307 100.3l.1 4.4M307.1 104.7l-1.1 .1-.9 .5M313.6 100.1l-.8 .6-.3 .8M323.9 100.7l3.8 .2M328.9 100.2l-.4 .5-.8 .2M338 101.4l.6 .4M342.9 101.6l1.3 .2 .9 .7M342.9 101.6l.2 4.9M343.1 106.5l1.1 .2 .8 .6"/>
<path d="M343.4 113.1l.2 4.6 .2 .3 .4 .2M343.4 113.1l.2 .4 .6 .2M343.4 112.9v.2M343.4 100.9l1.3 .1 .9 .6M343.4 100.9l1.2 .1 .7 .5M343.7 112.7l.1 .4 .5 .2M343.7 112.7l-.3 .2M343.8 110.2l-.4 2.7M344 110l-.3 2.7M344 110l-.2 .2M344.2 113.7a1.45 1.45 0 0 1 1.7 1.7v.2M344.2 113.7l.2 4.3"/>
<path d="M344.3 113.3a1.68 1.68 0 0 1 1.8 2.1M344.3 113.3l-.1 .4M344.8 102.8l1.3 2.5 .8 2.5M344.8 102.8l.2 4.5M345 107.3l1.1 1.9M345.1 102.5l1.3 2.5 .8 2.6M345.1 102.5l-.3 .3M345.3 101.5a13.5 13.5 0 0 1-1 18.1l-1.7 1.6M345.3 101.5l.3 .1M345.6 101.6a13.9 13.9 0 0 1 3 7.9M345.9 115.6l-1.5 2.4-2 2.3M346.1 115.4l-1.5 2.6-2 2.2"/>
<path d="M346.1 115.4l-.2 .2M346.9 107.8a1.79 1.79 0 0 1-2.2 1.7l-.7 .2-.2 .5M346.9 107.8v.3M347.1 103.9a15.9 15.9 0 0 1 4.6 10.2M347.2 107.6a2.21 2.21 0 0 1-2.7 1.9l-.5 .5M347.2 107.6l-.3 .2M347.2 104.2a15.1 15.1 0 0 1-.1 20.9 24.3 24.3 0 0 1-5.4 4.5M348.6 109.5a15.2 15.2 0 0 1-5.7 12.1M348.6 109.5l.2 4.5a15.2 15.2 0 0 1-5.7 12.1M348.7 112v2.3l-.2 1.3a8.3 8.3 0 0 1 .1-3.3zM351.7 114.1a17.9 17.9 0 0 1-8.1 14.8 36.2 36.2 0 0 1-38.9 1.2 17.9 17.9 0 0 1-8.7-13.7M351.7 114.1v1.5a16.5 16.5 0 0 1-5.7 13.9l.1 1.4a34.3 34.3 0 0 1-25.9 8.1 29.5 29.5 0 0 1-20-9 15.7 15.7 0 0 1-4-9.6l-.2-4"/>
<path d="M97.8 126.1a2 2 0 0 0 2.2 .8l-.1-.3M98 125.9a1.7 1.7 0 0 0 1.9 .7M98 125.9l-.2 .2M98.1 124.5a2.3 2.3 0 0 0 2.3 1.1M98.4 124.3a2 2 0 0 0 2 1M98.4 124.3l-.3 .2M99.4 132a27.5 27.5 0 0 0 38.1 0M99.9 126.6a3.1 3.1 0 0 1 3.3 .8 3.1 3.1 0 0 1 .7 3.2M100.4 125.3a4.3 4.3 0 0 1 4.9 4.9M100.4 125.3v.3M100.4 125.6a4.1 4.1 0 0 1 4.6 4.5M103.9 130.6l-.2-.1a2 2 0 0 0 .7 2.3"/>
<path d="M103.9 130.6a1.7 1.7 0 0 0 .7 1.9M104.4 132.8a25 25 0 0 0 28.1 0M104.6 132.5a24.7 24.7 0 0 0 27.7 0M104.6 132.5l-.2 .3M105 130.1a2.3 2.3 0 0 0 1 2.3M105 130.1l.3 .1M105.3 130.2a2 2 0 0 0 .9 1.9M106 132.4a23.8 23.8 0 0 0 6.9 2.8M106.2 132.1a23.5 23.5 0 0 0 6.8 2.8M106.2 132.1l-.2 .3M113 134.9l-.1 .3M115.4 133.1a2 2 0 0 1-2.4 1.8"/>
<path d="M115.4 133.1h.3M115.7 133.1a2.3 2.3 0 0 1-2.8 2.1M116.5 132.4l-.5 .2-.3 .5M116.5 132.4h3.9M116.5 132.1l-.7 .2-.4 .8M116.5 132.1h3.9M116.5 132.1v.3M120.4 132.1l.7 .2 .4 .8M120.4 132.1v.3M120.4 132.4l.5 .2 .3 .5M121.2 133.1a2.3 2.3 0 0 0 2.8 2.1M121.5 133.1a2 2 0 0 0 2.4 1.8"/>
<path d="M121.5 133.1h-.3M123.9 134.9l.1 .3M130.7 132.1a23.5 23.5 0 0 1-6.8 2.8M130.7 132.1l.2 .3M130.9 132.4a23.8 23.8 0 0 1-6.9 2.8M131.6 130.2a2 2 0 0 1-.9 1.9M131.9 130.1a2.3 2.3 0 0 1-1 2.3M131.9 130.1l-.3 .1M132.3 132.5l.2 .3M133 130.6l.2-.1a2 2 0 0 1-.7 2.3M133 130.6a1.7 1.7 0 0 1-.7 1.9M136.5 125.6a4.1 4.1 0 0 0-4.6 4.5"/>
<path d="M136.5 125.3a4.4 4.4 0 0 0-4.9 4.9M136.5 125.3v.3M137 126.6a3.1 3.1 0 0 0-3.3 .8 3.1 3.1 0 0 0-.7 3.2M138.5 124.3a2 2 0 0 1-2 1M138.5 124.3l.3 .2M138.8 124.5a2.3 2.3 0 0 1-2.3 1.1M138.9 125.9a1.7 1.7 0 0 1-1.9 .7M138.9 125.9l.2 .2M139.1 126.1a2 2 0 0 1-2.2 .8l.1-.3M208.2 137.1h6.4M208.2 131.2v.8M208.2 130.5l6.7 .1"/>
<path d="M214.9 132.5l-.3 .3h-6.4M214.9 126.7l-.3 .3h-6.4M214.9 125.9l-.3 .2h-6.4M301.9 124l.9 .6 1.3 .1M302.2 127.7l.7 .6M302.9 128.3a33.7 33.7 0 0 0 26.1 6 34.1 34.1 0 0 0 11.9-4.1M303.9 120.2a2.67 2.67 0 0 1 3.5 1.9l-.3 .8M303.9 120.2l.2 4.5M304.1 124.7a2.12 2.12 0 0 0-2.1 2.5l.2 .5M306.2 128.4a2.06 2.06 0 0 0-2.8 .1M307 123.6l.2 .6 .5 .4M307 123.6l.2 4.6 .2 .5 .5 .4"/>
<path d="M307 127.8a3.6 3.6 0 0 0-4.5 .2M307.1 122.9l-.1 .7M307.1 127.7a3.6 3.6 0 0 1-4.2 .6M307.4 122.8l-.1 .8 .6 .6M307.4 122.8l-.3 .1M307.7 124.6a33.2 33.2 0 0 0 27.9 1.4M307.7 124.6l.2 4.5M307.9 124.2a32.8 32.8 0 0 0 27.5 1.4M307.9 124.2l-.2 .4M307.9 129.1a33.2 33.2 0 0 0 27.9 1.4M308.5 122.5v1l.8 .7M308.5 122.5l.3 .3"/>
<path d="M308.8 122.8l-.1 .1a1.21 1.21 0 0 0 .8 1.3M308.8 122.8v.7M308.9 122l-.1 .8M308.9 122l.1 1.8M309.3 124.2l3.3 1.4 3.3 1M309.3 124.2h.2M309.5 124.2l3.2 1.4 3.3 1M315.9 126.6h.1M318.6 125.4a2.05 2.05 0 0 1-2.6 1.2M318.9 125.2a2.45 2.45 0 0 1-3 1.4M318.9 125.2l-.3 .2M319.8 129.6a2.19 2.19 0 0 1 3.3 .9 1.9 1.9 0 0 1-3.2 .5l-.4-.7z"/>
<path d="M319.8 124.7l3.8 .2M319.8 124.7l-.6 .1-.3 .4M319.8 124.7l-.8 .2-.4 .5M321 129.2a.85 .85 0 0 0-1 .7 .85 .85 0 0 0 .9 .9 1.08 1.08 0 0 0 1.2 .1 1.08 1.08 0 0 0 .5-1.1l-.6-.5M323.6 124.9h.1M323.6 124.9l.5 .2 .2 .3M323.6 124.9l.7 .2 .3 .5M324.3 125.4a1.99 1.99 0 0 0 2.6 1.7M324.3 125.4l.3 .3v.2v-.3M324.6 125.6a1.71 1.71 0 0 0 2.3 1.5M333.9 125.5l-3.5 1-3.5 .6M334 125.4l-.1 .1"/>
<path d="M335 124.1h.1M335 124.1l-.3 .8-.8 .6M335.3 123.9l-.3 .9-1 .6M335.3 123.9l-.3 .2M335.4 125.6l.2 .4M335.6 126l.2 4.5M336.3 124.3l-.1 .7-.8 .6M336.3 124.3l.3 .1M336.6 124.7l-.2 .8-.8 .5M336.6 124.7l.2 4.6-.2 .6-.8 .6M336.8 129a3.2 3.2 0 0 0 4.1 1.2M340.3 120.9h.1"/>
<path d="M340.3 120.9a4.1 4.1 0 0 0-5 2.6v.4M340.4 120.9a4.4 4.4 0 0 0-5.4 2.8v.4M340.5 122a3.1 3.1 0 0 0-4 1.9l.1 .8M340.5 122l.2 4.5M340.6 121.6a3.4 3.4 0 0 0-4.4 1.9l.1 .8M340.6 121.6l-.1 .4M340.7 126.5a1.77 1.77 0 0 1 1.6 1.2 1.77 1.77 0 0 1-.6 1.9M340.9 130.1h.1M340.9 130.1a2.08 2.08 0 0 0-2.6 .1M341 130.1h.1M341.7 129.6l-.8 .6M341.9 129.5a3.6 3.6 0 0 0-4.6 .2"/>
<path d="M342.4 120.3l-.9 .5-1.1 .1M342.6 121.2l-.9 .5-1.1-.1M342.6 121.2l.3 .4M342.6 120.2v.1a2.77 2.77 0 0 1-2.2 .6M342.6 120.2l-.2 .1M342.9 121.6l-1.1 .5-1.3-.1M342.9 121.6l.2 4.5M343.1 126.1l-1.1 .5-1.3-.1M92.4 169v4.5h52v-2.5M93.3 169v4.3h2.5v-4.3M93.4 176.7v3.6M93.4 176.7l.5 .5"/>
<path d="M93.9 177.2v2.6M93.9 179.8l-.5 .5M93.9 179.8h4.4M93.9 177.2h4.4M94.2 169v4.3M94.9 169v4.3M95.7 169v4.3M96.8 173.5v-2.5h8.1v2.5M97.7 169v2M98.3 171v2.5M98.3 177.2v2.6M98.3 177.2v-2.2h40.2v2.2"/>
<path d="M98.3 179.8v1.6M98.4 175v6.4l-.3 .3 .3-.3v-6.4M99.2 169v2M100.4 175v6.7M103.4 169v2M105.3 175v6.4l-.3 .3M106.2 175v6.4l-.2 .3M113 175l-.1 6.7M115.4 175v6.4l.3 .3M116.5 175v6.7M120.4 175v6.7M121.5 175v6.4l-.3 .3"/>
<path d="M123.9 175l.1 6.7M130.7 175v6.4l.2 .3M131.6 175v6.4l.3 .3h11.2l.3-.3v-1.1M132 173.5v-2.5h8.1v2.5M133.5 169v2M136.5 175v6.7M137.7 169v2M138.5 175v6.4l.3 .3M138.5 177.2v2.6M138.5 179.8h4.4M138.5 177.2h4.4M138.5 179.8v1.6"/>
<path d="M138.6 171v2.5M139.2 169v2M140.5 169v2h5.8v3.7l-.3 .3h-2.6v1.7M142.1 171v-2h-51.5v5.7l.3 .3h2.5v1.7M142.9 177.2v2.6M142.9 179.8l.5 .5M143.4 176.7v3.6M143.4 176.7l-.5 .5M93.4 180.3v1.1l.3 .3h38.1M98.3 181.4l-.3 .3M98.3 181.4h40.2M138.5 181.4l.3 .3"/>
<path d="M352.2 245.5l.5-.3 .7-.2 1.9 .2 .1 1.2-1.3-.2-.4 .1-.2 .3 .1 .4 1.3 1.1 .5 .7-.1 1-.8 .7-1.2 .2-1.7-.2-.1-1.3 1.5 .3 .5-.1 .2-.2-.2-.4-1.7-1.7-.1-.8zM355.9 246.5h1.5l.7 2.4 .8-2.4h1.6l.6 2.4 .9-2.4h1.4l-1.7 4.1h-1.5l-.6-2.3-.9 2.3h-1.4zM363.9 246.5h1.6l-.1 4.1a1.94 1.94 0 0 1-1.6-.4zM364 245h1.5v.9l-1.5 .1zM366.9 245.7l1.5-.3v1.1l.9 .1v1l-1 .1 .1 1.6 .2 .2h.7l-.2 1.1-1.6 .1-.5-.2-.2-.3-.1-.7zM370.3 247l.5-.4 .7-.2 1.8 .2 .1 1.1-1.5-.1-.4 .3-.2 .6 .1 .6 .4 .3 .5 .1 .9-.1-.2 1.2-1.9 .1-.5-.3-.5-.4-.3-.7-.1-.9 .2-.8zM374.8 250.6l-.5-.2-.2-.5 .2-4.8h1.6l-.1 1.8 .6-.4 .9-.1 .9 .1 .5 .5 .2 .7-.2 2.9h-.8M374.8 250.6h.1M374.8 250.6h.8l.2-2.4 .4-.4 .5-.1 .3 .1 .2 .3v2l.3 .4 .4 .1M377.9 250.6h.1M380 245.1h3.5l.9 .4 .3 .6v.7l-.3 .6-.6 .4 .7 .4 .3 .6-.1 .8-.4 .6-.6 .3-.7 .1h-2.6l-.4-.2-.2-.5zM381.5 248.4h1.4l.2 .3-.1 .5-.4 .3h-1.1z"/>
<path d="M381.6 246.2l1.2 .1 .3 .2-.1 .4-.4 .3h-1.1zM386 247.1l.7-.5 .9-.2 1.1 .1 .7 .3 .6 .5 .3 .8v.9l-.4 .8-.6 .6-.9 .3h-1.2l-.9-.4-.6-.6-.3-.9 .1-.9zM387.3 247.8l.7-.2 .6 .3v.9l-.4 .7h-.6l-.5-.3-.1-.7zM391.6 245.7l1.4-.3v1.1l.9 .1v1l-.9 .1v1.6l.2 .2h.7l-.2 1.1-1.6 .1-.4-.2-.3-.3-.1-.7zM344.7 279.2v3.7M339.1 281h7.4M339.6 280.2l2.5-.7v3.1l-2.5-.7z"/>
<circle cx="100.9" cy="94.6" r="2.85"/>
<circle cx="100.9" cy="94.6" r="1.65"/>
<circle cx="136" cy="94.6" r="2.85"/>
<circle cx="136" cy="94.6" r="1.65"/>
<circle cx="118.4" cy="112.1" r="27.9"/>
<circle cx="211.7" cy="112.1" r="1.3"/>
<circle cx="211.7" cy="112.1" r="1.82"/>
<circle cx="100.9" cy="129.6" r="2.85"/>
<circle cx="100.9" cy="129.6" r="1.65"/>
<circle cx="136" cy="129.6" r="2.85"/>
<circle cx="136" cy="129.6" r="1.65"/>
<circle cx="118.4" cy="178.5" r="1.3"/>
<circle cx="344.7" cy="281" r="1.53"/>
<circle cx="344.7" cy="281" r=".88"/>
</g>
<path d="M92.2 112.1h-10M154.6 112.1h-10" fill="none" stroke="#000" stroke-width=".51" stroke-dasharray=".6 .6 1.9 .6" stroke-linecap="butt"/>
<path d="M144.6 112.1h-52.4" fill="none" stroke="#000" stroke-width=".22" stroke-dasharray=".6 .6 1.9 .6" stroke-linecap="butt"/>
<path d="M10 10h400v277h-400z" fill="none" stroke="#000" stroke-width=".3"/>
<g font-size="5.1">
<text x="277.2" y="15.4">版本</text>
<text x="315.6" y="15.4">变更内容</text>
<text x="367.4" y="15.4">变更人</text>
<text x="392.7" y="15.4">日期</text>
<text x="175.8" y="66.9">6.70±0.10</text>
<text x="175.6" y="74.3">3.50±0.10</text>
<text x="236.2" y="103.1">圆周方向4-M3↧5.0</text>
<text x="78.3" y="117.3">A</text>
<text x="155.9" y="117.3">A</text>
<text x="109.7" y="202.9">截面 A-A</text>
<text x="341.8" y="258.4">卧安科技（深圳）有限公司</text>
<text x="346.7" y="267.5">张青豪</text>
<text x="352.8" y="275.9">1:1</text>
<text x="382.9" y="284.7">2026-06-22</text>
</g>
<text font-size="4.8" x="44.4" y="96.1">⌀50.00±0.10</text>
<g font-size="4.4">
<text x="371.3" y="267.5">底部安装转接件</text>
<text x="338.8" y="275.6">比例</text>
</g>
<g font-size="3.7">
<text x="353" y="282.2">单位</text>
<text x="354.8" y="286.2">mm</text>
</g>
<g font-size="3.4">
<text x="336.4" y="262.5">设计：</text>
<text x="363.6" y="262.4">零件名：</text>
<text x="363.5" y="272.2">图号：</text>
<text x="363.3" y="282.3">日期：</text>
</g>
<text font-size="3" x="267.1" y="284.7">↗</text>
<g font-size="2.9">
<text x="267.5" y="271.5">⊥</text>
<text x="337.3" y="285.2">第一视角</text>
</g>
<g font-size="2.3">
<text x="279.7" y="249.8">±0.05</text>
<text x="291.7" y="249.8">±0.05</text>
<text x="304.2" y="249.8">±0.1</text>
<text x="315.7" y="249.8">±0.15</text>
<text x="328.2" y="249.8">±0.2</text>
<text x="280.2" y="253.1">±0.1</text>
<text x="292.2" y="253.1">±0.1</text>
<text x="304.2" y="253.1">±0.2</text>
<text x="316.2" y="253.1">±0.3</text>
<text x="328.2" y="253.1">±0.5</text>
<text x="267.6" y="277.8">⌯</text>
</g>
<g font-size="2.2">
<text x="268.7" y="244">公 差</text>
<text x="268.7" y="249.8">精密f</text>
<text x="268.7" y="246.3">等 级</text>
<text x="280.8" y="246.5">0-3</text>
<text x="292.8" y="246.5">3-6</text>
<text x="304.2" y="246.5">6-30</text>
<text x="315.1" y="246.5">30-120</text>
<text x="326.6" y="246.5">120-400</text>
<text x="268.7" y="253.1">中等m</text>
<text x="268.7" y="257.2">公 差</text>
<text x="268.7" y="259.5">等 级</text>
<text x="273.4" y="263">H</text>
<text x="280.2" y="263">0.02</text>
<text x="280.8" y="259.7">0-10</text>
<text x="291.7" y="259.7">10-30</text>
<text x="292.2" y="263">0.05</text>
<text x="303.7" y="259.7">30-100</text>
<text x="304.8" y="263">0.1</text>
<text x="314.6" y="259.7">100-300</text>
<text x="316.8" y="263">0.2</text>
<text x="326" y="259.7">300-1000</text>
<text x="328.8" y="263">0.3</text>
<text x="273.4" y="266.3">K</text>
<text x="273.4" y="269.6">H</text>
<text x="280.2" y="266.3">0.05</text>
<text x="292.8" y="266.3">0.1</text>
<text x="292.8" y="269.6">0.2</text>
<text x="304.8" y="266.3">0.2</text>
<text x="316.8" y="266.3">0.4</text>
<text x="316.8" y="269.6">0.3</text>
<text x="328.8" y="266.3">0.6</text>
<text x="328.8" y="269.6">0.4</text>
<text x="273.4" y="272.9">K</text>
<text x="292.8" y="272.9">0.4</text>
<text x="316.8" y="272.9">0.6</text>
<text x="328.8" y="272.9">0.8</text>
<text x="273.4" y="276.2">H</text>
<text x="273.4" y="279.5">K</text>
<text x="292.8" y="276.2">0.5</text>
<text x="292.8" y="279.5">0.6</text>
<text x="316.8" y="276.2">0.5</text>
<text x="316.8" y="279.5">0.5</text>
<text x="328.8" y="276.2">0.5</text>
<text x="328.8" y="279.5">0.8</text>
<text x="273.4" y="282.8">H</text>
<text x="273.4" y="286.1">K</text>
<text x="304.8" y="282.8">0.1</text>
<text x="304.8" y="286.1">0.2</text>
</g>
<g font-size="1.9">
<text x="267.8" y="263.6">⏤</text>
<text x="267.8" y="265.4">⏥</text>
</g>
<g font-size="1.8">
<text x="282.2" y="243.1">GB/T 1804-2000 线性尺寸极限偏差数值</text>
<text x="316" y="243.1">基本尺寸部分分段</text>
<text x="286.3" y="256.3">GB/T 1184-1996 未注形位公差 基本长度部分分段</text>
</g>
</svg>
